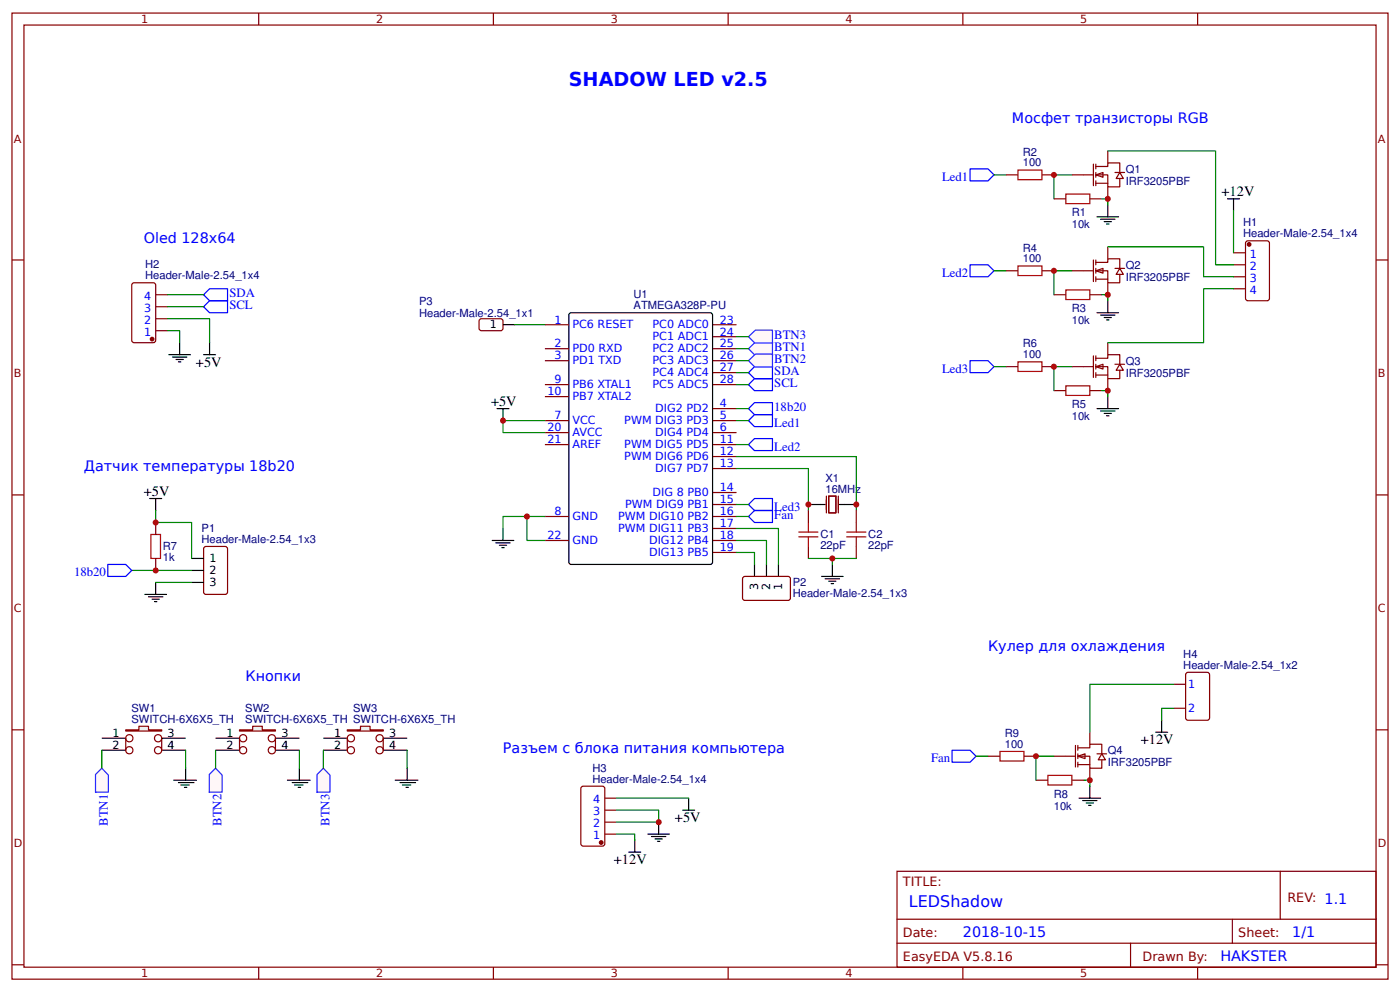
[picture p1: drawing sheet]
<svg xmlns="http://www.w3.org/2000/svg" width="309mm" height="219mm" viewBox="0 0 309 219" stroke-linecap="round" stroke-linejoin="round" font-family="sans-serif">
<g fill="none" stroke="#800" stroke-width=".26">
<path d="M2.6 2.9h304.1v213.2h-304.1zM5.3 5.5h298.7v208h-298.7zM57.1 2.9v2.6M109 2.9v2.6M160.9 2.9v2.6M212.7 2.9v2.6M264.6 2.9v2.6M2.6 57.4h2.7M304 57.4h2.7M120.4 71.7h5.3M120.4 77h5.3M120.4 79.6h5.3"/>
<path d="M157.4 71.7h5.3M157.4 77h5.3M157.4 79.6h5.3M157.4 74.3h5.3M120.4 92.8h5.3M120.4 95.5h5.3M120.4 84.9h5.3M120.4 87.6h5.3M120.4 98.1h5.3M157.4 90.2h5.3M157.4 92.8h5.3M157.4 95.5h5.3"/>
<path d="M157.4 84.9h5.3M157.4 98.1h5.3M157.4 82.3h5.3M2.6 109.2h2.7M120.4 114h5.3M120.4 119.3h5.3M157.4 114h5.3M157.4 100.8h5.3M157.4 103.4h5.3M157.4 108.7h5.3M157.4 111.4h5.3M157.4 116.7h5.3"/>
<path d="M157.4 119.3h5.3M304 109.2h2.7M157.4 121.9h5.3M2.6 161.1h2.7M304 161.1h2.7M198.2 192.3h105.8v21.2h-105.8zM282.8 192.3v10.6M2.6 213h2.7M57.1 213.5v2.6M109 213.5v2.6M160.9 213.5v2.6M198.2 202.9h105.8"/>
<path d="M198.2 208.2h105.8M212.7 213.5v2.6M249.8 208.2v5.3M264.6 213.5v2.6M272.3 202.9v5.3M304 213h2.7"/>
</g>
<path d="M125.9 69.1l31-.1 .5 .3v54.8l-.2 .4-31 .1-.5-.3v-54.7z" fill="none" stroke="#000" stroke-width=".26"/>
<g fill="#fefefe" stroke="#800" stroke-width=".26">
<path d="M242.1 38.6l1.6-.5v1z"/>
<path d="M247.4 38.1l.8 1.3h-1.6z"/>
</g>
<g fill="none" stroke="#800" stroke-width=".26">
<path d="M222.2 38.6h2.7M230.2 38.6h2.6M236.8 38.6h4.8M241.6 36.2v4.8M242.1 36.8h2.6v-.8h2.7v2.1M242.1 38.6h2.6v2.6h2.7v-1.8M242.1 36.2v1.1M242.1 38.1v1M242.1 39.9v1.1M244.7 33.3v2.7M246.3 38.1h2.1M232.8 43.9h2.7"/>
<path d="M240.8 43.9h2.6M242.1 40.5h2.6M244.7 41.2v2.7M272.5 55.8h2.7M272.5 58.4h2.7M275.2 53.4l.5-.2h4.2l.5 .2 .1 12.5-.3 .4-4.5 .1-.5-.3zM272.5 61.1h2.7M272.5 63.7h2.7"/>
</g>
<circle cx="276" cy="53.9" r=".4" fill="#800" stroke="#800" stroke-width=".26"/>
<path d="M242.4 47.9h4.7M243.2 48.4h3.1M243.9 48.9h1.6M244.5 49.5h.5M244.7 45.2v2.7" fill="none" stroke="#000" stroke-width=".26"/>
<path d="M224.9 37.5h5.3v2.2h-5.3zM235.5 42.8h5.3v2.2h-5.3z" fill="none" stroke="#a00000" stroke-width=".26"/>
<path d="M214.3 37.3h4l1.3 1.3-1.3 1.3h-4z" fill="none" stroke="#00f" stroke-width=".26"/>
<path d="M219.6 38.6h2.6M236.8 38.6h-4v5.3M243.4 43.9h1.3v1.3" fill="none" stroke="#080" stroke-width=".26"/>
<g fill="#fefefe" stroke="#800" stroke-width=".26">
<path d="M242.1 59.8l1.6-.6v1.1z"/>
<path d="M247.4 59.2l.8 1.4h-1.6z"/>
</g>
<g fill="none" stroke="#800" stroke-width=".26">
<path d="M222.2 59.8h2.7M230.2 59.8h2.6M236.8 59.8h4.8M241.6 57.4v4.8M242.1 57.9h2.6v-.8h2.7v2.1M242.1 59.8h2.6v2.6h2.7v-1.8M242.1 57.4v1M242.1 59.2v1.1M244.7 54.5v2.6M246.3 59.2h2.1M232.8 65.1h2.7M240.8 65.1h2.6"/>
<path d="M242.1 61.6h2.6M242.1 61.1v1.1M244.7 62.4v2.7"/>
</g>
<path d="M242.4 69h4.7M243.2 69.6h3.1M243.9 70.1h1.6M244.5 70.6h.5M244.7 66.4v2.6" fill="none" stroke="#000" stroke-width=".26"/>
<path d="M224.9 58.7h5.3v2.1h-5.3zM235.5 64h5.3v2.1h-5.3z" fill="none" stroke="#a00000" stroke-width=".26"/>
<path d="M214.3 58.4h4l1.3 1.4-1.3 1.3h-4z" fill="none" stroke="#00f" stroke-width=".26"/>
<path d="M219.6 59.8h2.6M236.8 59.8h-4v5.3M243.4 65.1h1.3v1.3" fill="none" stroke="#080" stroke-width=".26"/>
<g fill="#fefefe" stroke="#800" stroke-width=".26">
<path d="M242.1 80.9l1.6-.5v1.1z"/>
<path d="M247.4 80.4l.8 1.3h-1.6z"/>
</g>
<g fill="none" stroke="#800" stroke-width=".26">
<path d="M29.2 62.7l.4-.3h4.3l.4 .3 .1 12.4-.3 .5h-4.5l-.4-.2zM34.4 73h2.6M34.4 70.4h2.6M34.4 67.7h2.6M34.4 65.1h2.6M241.6 78.6v4.7M242.1 79.1h2.6v-.8h2.7v2.1M242.1 78.6v1M244.7 75.6v2.7M222.2 80.9h2.7M230.2 80.9h2.6M232.8 86.2h2.7"/>
<path d="M236.8 80.9h4.8M240.8 86.2h2.6M242.1 80.9h2.6v2.7h2.7v-1.9M242.1 82.8h2.6M242.1 80.4v1.1M242.1 82.3v1M244.7 83.6v2.6M246.3 80.4h2.1M34.4 115.3v2.7M178.6 112.7v2.6M182.6 109.5v3.7M183.1 109.5h1.6v3.7h-1.6z"/>
<path d="M185.2 109.5v3.7M189.2 112.7v2.6M34.4 123.3v2.6M45.1 120.9l.4-.3h4.2l.5 .3 .1 9.8-.3 .4-4.5 .1-.4-.3zM178.6 120.6v2.7M189.2 120.6v2.7M128.6 173.6l4.5-.1 .4 .3 .1 12.4-.2 .5-4.5 .1-.5-.3-.1-12.4zM133.6 178.8h2.7M133.6 176.2h2.7M133.6 184.1h2.7M133.6 181.5h2.7"/>
</g>
<g fill="none" stroke="#000" stroke-width=".26">
<path d="M271.2 43.9h2.6M272.5 43.9v2.6M37.3 78.3h4.8M38.1 78.8h3.2M38.9 79.3h1.6M39.4 79.9h.6M39.7 75.6v2.7M45 78.3h2.6M46.3 75.6v2.7M242.4 90.2h4.7M243.2 90.7h3.1M243.9 91.3h1.6"/>
<path d="M244.5 91.8h.5M244.7 87.6v2.6M33.1 110h2.6M34.4 110v2.7M178.6 111.4h3.7M185.5 111.4h3.7M32 131.2h4.8M32.8 131.7h3.2M33.6 132.3h1.6M34.1 132.8h.6M34.4 128.6v2.6M42.3 128.6h2.7"/>
<path d="M42.3 123.3h2.7M42.3 125.9h2.7M181.5 127.2h4.8M182.3 127.8h3.2M183.1 128.3h1.6M183.6 128.8h.5M183.9 124.6v2.6M22.5 163h5.3M22.5 165.6h5.3M150.8 178.8h2.7M152.1 176.2v2.6M138.9 188.1h2.7"/>
<path d="M140.2 185.4v2.7M143.1 184.1h4.8M143.9 184.7h3.2M144.7 185.2h1.6M145.3 185.7h.5M145.5 181.5v2.6"/>
</g>
<path d="M224.9 79.9h5.3v2.1h-5.3zM235.5 85.2h5.3v2.1h-5.3zM33.3 118h2.2v5.3h-2.2zM176.5 118.5h4.2M176.5 117.4h4.2M178.6 115.3v2.1M178.6 118.5v2.1M187.1 118.5h4.2M187.1 117.4h4.2M189.2 115.3v2.1M189.2 118.5v2.1" fill="none" stroke="#a00000" stroke-width=".26"/>
<path d="M45 65.1l1.3-1.4h4v2.7h-4zM45 67.7l1.3-1.3h4v2.6h-4zM214.3 79.6h4l1.3 1.3-1.3 1.4h-4zM165.4 90.2l1.3-1.3h4v2.6h-4zM166.7 91.5h4v2.7h-4l-1.3-1.4zM166.7 96.8h4v2.7h-4l-1.3-1.4zM166.7 80.9h4v2.7h-4l-1.3-1.3zM166.7 83.6h4v2.6h-4l-1.3-1.3zM166.7 110h4v2.7h-4l-1.3-1.3zM23.8 124.6h4l1.3 1.3-1.3 1.3h-4z" fill="none" stroke="#00f" stroke-width=".26"/>
<g fill="none" stroke="#080" stroke-width=".26">
<path d="M244.7 33.3h23.9v25.1h3.9M244.7 54.5h21.2v6.6h6.6M272.5 46.5v9.3M37 70.4h9.3v5.2M37 73h2.7v2.6M37 65.1h8M37 67.7h8M272.5 63.7h-6.6v11.9h-21.2M162.7 92.8h2.7M162.7 98.1h2.7M162.7 90.2h2.7M162.7 84.9h2.7"/>
<path d="M162.7 82.3h2.7M219.6 80.9h2.6M236.8 80.9h-4v5.3M243.4 86.2h1.3v1.4M34.4 112.7v2.6h7.9v8M162.7 103.4h15.9v9.3M162.7 100.8h26.5v11.9M162.7 111.4h2.7M29.1 125.9h13.2M34.4 128.6h7.9M178.6 123.3h10.6M183.9 123.3v1.3"/>
<path d="M136.3 178.8h9.2v2.7h-9.2M136.3 176.2h15.8M136.3 184.1h3.9v1.3"/>
</g>
<g fill="#800" stroke="#800" stroke-width=".26">
<circle cx="33.6" cy="74.9" r=".4"/>
<circle cx="132.8" cy="186" r=".4"/>
</g>
<path d="M27.8 161.1h2.9v-.8h2.1v.8h2.9v.3h-7.9z" fill="#efefef" stroke="#800" stroke-width=".26"/>
<g fill="none" stroke="#800" stroke-width=".26">
<path d="M27.8 163v2.6M35.7 163v2.6"/>
<circle cx="28.6" cy="163" r=".8"/>
<circle cx="28.6" cy="165.6" r=".8"/>
<circle cx="34.9" cy="163" r=".8"/>
<circle cx="34.9" cy="165.6" r=".8"/>
</g>
<path d="M35.7 163h5.3M35.7 165.6h5.3M47.6 163h5.3M47.6 165.6h5.3" fill="none" stroke="#000" stroke-width=".26"/>
<path d="M52.9 161.1h2.9v-.8h2.1v.8h3v.3h-8z" fill="#efefef" stroke="#800" stroke-width=".26"/>
<g fill="none" stroke="#800" stroke-width=".26">
<path d="M52.9 163v2.6M60.9 163v2.6"/>
<circle cx="53.7" cy="163" r=".8"/>
<circle cx="53.7" cy="165.6" r=".8"/>
<circle cx="60.1" cy="163" r=".8"/>
<circle cx="60.1" cy="165.6" r=".8"/>
</g>
<path d="M60.9 163h5.2M60.9 165.6h5.2M71.4 163h5.3M71.4 165.6h5.3" fill="none" stroke="#000" stroke-width=".26"/>
<path d="M76.7 161.1h2.9v-.8h2.2v.8h2.9v.3h-8z" fill="#efefef" stroke="#800" stroke-width=".26"/>
<g fill="none" stroke="#800" stroke-width=".26">
<path d="M76.7 163v2.6M84.7 163v2.6"/>
<circle cx="77.5" cy="163" r=".8"/>
<circle cx="77.5" cy="165.6" r=".8"/>
<circle cx="83.9" cy="163" r=".8"/>
<circle cx="83.9" cy="165.6" r=".8"/>
</g>
<g fill="none" stroke="#000" stroke-width=".26">
<path d="M38.4 172.2h5M39.4 172.7h3.5M40 173.3h1.8M40.7 173.8h.6M41 169.6v2.6M63.5 172.2h5M64.6 172.7h3.4M65.1 173.3h1.8M65.9 173.8h.5M66.1 169.6v2.6M84.7 163h5.3M84.7 165.6h5.3"/>
<path d="M87.3 172.2h5M88.4 172.7h3.4M88.9 173.3h1.9M89.7 173.8h.5M90 169.6v2.6"/>
</g>
<path d="M41 165.6v4M66.1 165.6v4M90 165.6v4" fill="none" stroke="#080" stroke-width=".26"/>
<g fill="#fff7f8" stroke="#430aff" stroke-width=".26">
<path d="M21.1 171l1.4-1.4 1.4 1.5v3.8h-2.8z"/>
<path d="M46.2 171l1.4-1.4 1.5 1.5v3.8h-2.9z"/>
<path d="M70 171l1.4-1.4 1.5 1.5v3.8h-2.9z"/>
</g>
<path d="M22.5 165.6v4M47.6 165.6v4M71.4 165.6v4" fill="none" stroke="#080" stroke-width=".26"/>
<g fill="#fff7f8" stroke="#430aff" stroke-width=".26">
<path d="M165.4 77l1.5-1.5h3.8v2.9h-3.9z"/>
<path d="M165.4 79.6l1.5-1.4h3.8v2.8h-3.9z"/>
<path d="M165.4 74.3l1.5-1.4h3.8v2.8h-3.9z"/>
</g>
<path d="M105.9 70.6l.5-.2h4.5l.2 .5v1.8l-.5 .3-4.5-.1-.3-.4zM164.1 127.5l.5-.3 9.8 .1 .2 .5v4.5l-.5 .2h-9.8l-.3-.5z" fill="none" stroke="#800" stroke-width=".26"/>
<path d="M111.1 71.7h2.7M109.8 90.2h2.6M111.1 90.2v2.6M108.7 119.3h4.8M109.5 119.8h3.2M111.1 116.7v2.6M110.3 120.4h1.6M110.9 120.9h.5M166.7 124.6v2.6M169.3 124.6v2.6M172 124.6v2.6" fill="none" stroke="#000" stroke-width=".26"/>
<path d="M113.8 71.7h6.6M162.7 79.6h2.7M162.7 77h2.7M162.7 74.3h2.7M120.4 92.8h-9.3v2.7h9.3M116.4 114v5.3h4M120.4 114h-9.3v2.7" fill="none" stroke="#080" stroke-width=".26"/>
<g fill="#fefefe" stroke="#800" stroke-width=".26">
<path d="M238.1 166.9l1.6-.5v1.1z"/>
<path d="M243.4 166.4l.8 1.3h-1.6z"/>
</g>
<g fill="none" stroke="#800" stroke-width=".26">
<path d="M259.3 151.1h2.6M259.3 156.3h2.6M262 148.7l.5-.3h4.2l.5 .3v9.8l-.2 .4-4.5 .1-.5-.3zM218.3 166.9h2.6M226.2 166.9h2.7M228.9 172.2h2.6M232.8 166.9h4.8M236.8 172.2h2.6M237.6 164.5v4.8M238.1 165.1h2.7v-.8h2.6v2.1M238.1 166.9h2.7v2.7h2.6v-1.9M238.1 168.8h2.7"/>
<path d="M238.1 164.5v1.1M238.1 166.4v1.1M238.1 168.2v1.1M240.8 161.6v2.7M240.8 169.6v2.6M242.4 166.4h2.1"/>
</g>
<path d="M256.6 159v2.6M238.4 176.2h4.8M239.2 176.7h3.2M240 177.2h1.6M240.5 177.8h.5M240.8 173.5v2.7M255.3 161.6h2.7" fill="none" stroke="#000" stroke-width=".26"/>
<path d="M220.9 165.9h5.3v2.1h-5.3zM231.5 171.2h5.3v2.1h-5.3z" fill="none" stroke="#a00000" stroke-width=".26"/>
<path d="M165.4 114l1.3-1.3h4v2.6h-4zM210.3 165.6h4l1.3 1.3-1.3 1.3h-4z" fill="none" stroke="#00f" stroke-width=".26"/>
<path d="M162.7 119.3h6.6v5.3M162.7 116.7h9.3v7.9M162.7 114h2.7M162.7 121.9h4v2.7M259.3 151.1h-18.5v10.5M259.3 156.3h-2.7v2.7M215.6 166.9h2.7M232.8 166.9h-3.9v5.3M239.4 172.2h1.4v1.3" fill="none" stroke="#080" stroke-width=".26"/>
<g fill="#c00">
<circle cx="240.8" cy="172.2" r=".66"/>
<circle cx="228.9" cy="166.9" r=".66"/>
<circle cx="145.5" cy="181.5" r=".66"/>
<circle cx="189.2" cy="111.4" r=".66"/>
<circle cx="178.6" cy="111.4" r=".66"/>
<circle cx="34.4" cy="115.3" r=".66"/>
<circle cx="232.8" cy="80.9" r=".66"/>
<circle cx="244.7" cy="86.2" r=".66"/>
<circle cx="232.8" cy="38.6" r=".66"/>
<circle cx="244.7" cy="43.9" r=".66"/>
<circle cx="244.7" cy="65.1" r=".66"/>
<circle cx="232.8" cy="59.8" r=".66"/>
<circle cx="34.4" cy="125.9" r=".66"/>
<circle cx="183.9" cy="123.3" r=".66"/>
<circle cx="111.1" cy="92.8" r=".66"/>
<circle cx="116.4" cy="114" r=".66"/>
</g>
<text font-size="4.2" fill="#00f" x="125.7" y="19.1">SHADOW LED v2.5</text>
<text font-size="3.5" fill="#00f" x="200.8" y="200.3">LEDShadow</text>
<g font-size="3.2" fill="#00f">
<text x="223.6" y="27.2">Мосфет транзисторы RGB</text>
<text x="31.7" y="53.7">Oled 128x64</text>
<text x="18.5" y="104">Датчик температуры 18b20</text>
<text x="218.3" y="143.7">Кулер для охлаждения</text>
<text x="54.2" y="150.3">Кнопки</text>
<text x="111.1" y="166.2">Разъем с блока питания компьютера</text>
<text x="212.7" y="206.9">2018-10-15</text>
<text x="285.5" y="206.9">1/1</text>
<text x="269.6" y="212.2">HAKSTER</text>
</g>
<g font-size="3.2">
<text x="269.9" y="43.4">+12V</text>
<text x="43.3" y="81">+5V</text>
<text x="108.5" y="89.7">+5V</text>
<text x="31.7" y="109.5">+5V</text>
<text x="252" y="164.3">+12V</text>
<text x="149.1" y="181.5">+5V</text>
<text x="135.6" y="190.8">+12V</text>
</g>
<g font-size="2.8" fill="#00f">
<text x="208.1" y="39.9">Led1</text>
<text x="50.7" y="65.7">SDA</text>
<text x="208.1" y="61.1">Led2</text>
<text x="50.7" y="68.3">SCL</text>
<text x="171.1" y="77.5">BTN1</text>
<text x="171.1" y="74.9">BTN3</text>
<text x="171.1" y="80.2">BTN2</text>
<text x="171.1" y="82.9">SDA</text>
<text x="208.1" y="82.3">Led3</text>
<text x="171.1" y="85.5">SCL</text>
<text x="171.1" y="94.2">Led1</text>
<text x="171.1" y="90.8">18b20</text>
<text x="171.1" y="99.5">Led2</text>
<text x="171.1" y="112.7">Led3</text>
<text x="171.1" y="114.6">Fan</text>
<text x="16.4" y="127.2">18b20</text>
<text x="205.7" y="168.2">Fan</text>
<text x="23.8" y="182.3" transform="rotate(-90 23.8 182.3)">BTN1</text>
<text x="48.9" y="182.3" transform="rotate(-90 48.9 182.3)">BTN2</text>
<text x="72.8" y="182.3" transform="rotate(-90 72.8 182.3)">BTN3</text>
</g>
<g font-size="2.8" fill="#800">
<text x="199.5" y="195.5">TITLE:</text>
<text x="284.4" y="199.2">REV: 1.1</text>
<text x="199.5" y="206.9">Date:</text>
<text x="273.6" y="206.9">Sheet:</text>
<text x="199.5" y="212.2">EasyEDA V5.8.16</text>
<text x="252.4" y="212.2">Drawn By:</text>
</g>
<g font-size="2.5" fill="#800">
<text x="31.2" y="5.1">1</text>
<text x="83.1" y="5.1">2</text>
<text x="134.9" y="5.1">3</text>
<text x="186.8" y="5.1">4</text>
<text x="238.7" y="5.1">5</text>
<text x="3" y="31.5">A</text>
<text x="304.4" y="31.5">A</text>
<text x="3" y="83.3">B</text>
<text x="304.4" y="83.3">B</text>
<text x="3" y="135.2">C</text>
<text x="304.4" y="135.2">C</text>
<text x="3" y="187">D</text>
<text x="304.4" y="187">D</text>
<text x="31.2" y="215.7">1</text>
<text x="83.1" y="215.7">2</text>
<text x="134.9" y="215.7">3</text>
<text x="186.8" y="215.7">4</text>
<text x="238.7" y="215.7">5</text>
</g>
<g font-size="2.5" fill="#000080">
<text x="226" y="34.4">R2</text>
<text x="226" y="36.7">100</text>
<text x="248.7" y="40.9">IRF3205PBF</text>
<text x="248.7" y="38.2">Q1</text>
<text x="236.8" y="47.7">R1</text>
<text x="236.8" y="50.4">10k</text>
<text x="274.6" y="52.4">Header-Male-2.54_1x4</text>
<text x="274.6" y="50">H1</text>
<text x="32.1" y="59.2">H2</text>
<text x="226" y="57.9">100</text>
<text x="226" y="55.5">R4</text>
<text x="248.7" y="59.4">Q2</text>
<text x="32.1" y="61.6">Header-Male-2.54_1x4</text>
<text x="140" y="65.9">U1</text>
<text x="248.7" y="62">IRF3205PBF</text>
<text x="92.6" y="70">Header-Male-2.54_1x1</text>
<text x="92.6" y="67.3">P3</text>
<text x="140" y="68.2">ATMEGA328P-PU</text>
<text x="236.8" y="71.5">10k</text>
<text x="236.8" y="68.9">R3</text>
<text x="226" y="76.7">R6</text>
<text x="226" y="79.1">100</text>
<text x="248.7" y="83.2">IRF3205PBF</text>
<text x="248.7" y="80.5">Q3</text>
<text x="236.8" y="92.7">10k</text>
<text x="236.8" y="90.1">R5</text>
<text x="182.4" y="106.3">X1</text>
<text x="182.4" y="108.7">16MHz</text>
<text x="44.5" y="119.8">Header-Male-2.54_1x3</text>
<text x="44.5" y="117.4">P1</text>
<text x="181.2" y="118.8">C1</text>
<text x="191.8" y="118.8">C2</text>
<text x="36" y="123.9">1k</text>
<text x="36" y="121.5">R7</text>
<text x="181.2" y="121.2">22pF</text>
<text x="191.8" y="121.2">22pF</text>
<text x="175.2" y="131.7">Header-Male-2.54_1x3</text>
<text x="175.2" y="129.3">P2</text>
<text x="261.4" y="147.6">Header-Male-2.54_1x2</text>
<text x="261.4" y="145.2">H4</text>
<text x="29" y="159.5">SWITCH-6X6X5_TH</text>
<text x="29" y="157.1">SW1</text>
<text x="54.2" y="159.5">SWITCH-6X6X5_TH SWITCH-6X6X5_TH</text>
<text x="54.2" y="157.1">SW2</text>
<text x="78" y="157.1">SW3</text>
<text x="222" y="165.1">100</text>
<text x="222" y="162.7">R9</text>
<text x="244.7" y="166.5">Q4</text>
<text x="130.9" y="172.7">Header-Male-2.54_1x4</text>
<text x="130.9" y="170.4">H3</text>
<text x="244.7" y="169.2">IRF3205PBF</text>
<text x="232.8" y="178.7">10k</text>
<text x="232.8" y="176.1">R8</text>
</g>
<g font-size="2.5" fill="#00f">
<text x="276.1" y="56.9">1</text>
<text x="276.1" y="59.5">2</text>
<text x="276.1" y="62.2">3</text>
<text x="276.1" y="64.8">4</text>
<text x="31.8" y="71.4">2</text>
<text x="31.8" y="68.8">3</text>
<text x="31.8" y="66.1">4</text>
<text x="122.5" y="71.4">1</text>
<text x="159" y="71.4">23</text>
<text x="31.8" y="74.1">1</text>
<text x="122.5" y="76.7">2</text>
<text x="126.5" y="72.5">PC6 RESET</text>
<text x="126.5" y="77.8">PD0 RXD</text>
<text x="144.2" y="72.5">PC0 ADC0</text>
<text x="144.2" y="75.1">PC1 ADC1</text>
<text x="144.2" y="77.8">PC2 ADC2</text>
<text x="159" y="74.1">24</text>
<text x="159" y="76.7">25</text>
<text x="122.5" y="79.3">3</text>
<text x="126.5" y="80.4">PD1 TXD</text>
<text x="144.2" y="80.4">PC3 ADC3</text>
<text x="144.2" y="83.1">PC4 ADC4</text>
<text x="159" y="79.3">26</text>
<text x="159" y="82">27</text>
<text x="120.9" y="87.3">10</text>
<text x="122.5" y="84.6">9</text>
<text x="126.5" y="85.7">PB6 XTAL1</text>
<text x="126.5" y="88.3">PB7 XTAL2</text>
<text x="144.2" y="85.7">PC5 ADC5</text>
<text x="159" y="89.9">4</text>
<text x="159" y="84.6">28</text>
<text x="120.9" y="95.2">20</text>
<text x="122.5" y="92.6">7</text>
<text x="126.5" y="93.6">VCC</text>
<text x="137.9" y="93.6">PWM DIG3 PD3</text>
<text x="144.8" y="91">DIG2 PD2</text>
<text x="159" y="92.6">5</text>
<text x="159" y="95.2">6</text>
<text x="120.9" y="97.9">21</text>
<text x="126.5" y="96.3">AVCC</text>
<text x="126.5" y="98.9">AREF</text>
<text x="137.9" y="98.9">PWM DIG5 PD5</text>
<text x="137.9" y="101.6">PWM DIG6 PD6</text>
<text x="144.8" y="96.3">DIG4 PD4</text>
<text x="159" y="97.9">11</text>
<text x="159" y="100.5">12</text>
<text x="144.8" y="104.2">DIG7 PD7</text>
<text x="159" y="103.2">13</text>
<text x="122.5" y="113.7">8</text>
<text x="138.1" y="112.2">PWM DIG9 PB1</text>
<text x="144.2" y="109.5">DIG 8 PB0</text>
<text x="159" y="108.5">14</text>
<text x="159" y="111.1">15</text>
<text x="159" y="113.7">16</text>
<text x="120.9" y="119">22</text>
<text x="126.5" y="114.8">GND</text>
<text x="136.6" y="114.8">PWM DIG10 PB2</text>
<text x="136.6" y="117.4">PWM DIG11 PB3</text>
<text x="159" y="116.4">17</text>
<text x="159" y="119">18</text>
<text x="126.5" y="120.1">GND</text>
<text x="143.4" y="120.1">DIG12 PB4</text>
<text x="143.4" y="122.7">DIG13 PB5</text>
<text x="159" y="121.7">19</text>
<text x="262.5" y="151.8">1</text>
<text x="262.5" y="157.1">2</text>
<text x="131.1" y="179.9">3</text>
<text x="131.1" y="177.2">4</text>
<text x="131.1" y="185.2">1</text>
<text x="131.1" y="182.5">2</text>
</g>
<g font-size="2.5">
<text x="108.2" y="72.5">1</text>
<text x="46.3" y="124.1">1</text>
<text x="46.3" y="129.4">3</text>
<text x="46.3" y="126.7">2</text>
<text x="167.5" y="130.1" transform="rotate(-90 167.5 130.1)">3</text>
<text x="170.1" y="130.1" transform="rotate(-90 170.1 130.1)">2</text>
<text x="172.8" y="130.1" transform="rotate(-90 172.8 130.1)">1</text>
<text x="24.9" y="162.7">1</text>
<text x="24.9" y="165.3">2</text>
<text x="37" y="162.7">3</text>
<text x="37" y="165.3">4</text>
<text x="50" y="162.7">1</text>
<text x="50" y="165.3">2</text>
<text x="62.2" y="162.7">3</text>
<text x="62.2" y="165.3">4</text>
<text x="73.8" y="162.7">1</text>
<text x="73.8" y="165.3">2</text>
<text x="86" y="162.7">3</text>
<text x="86" y="165.3">4</text>
</g>
</svg>
